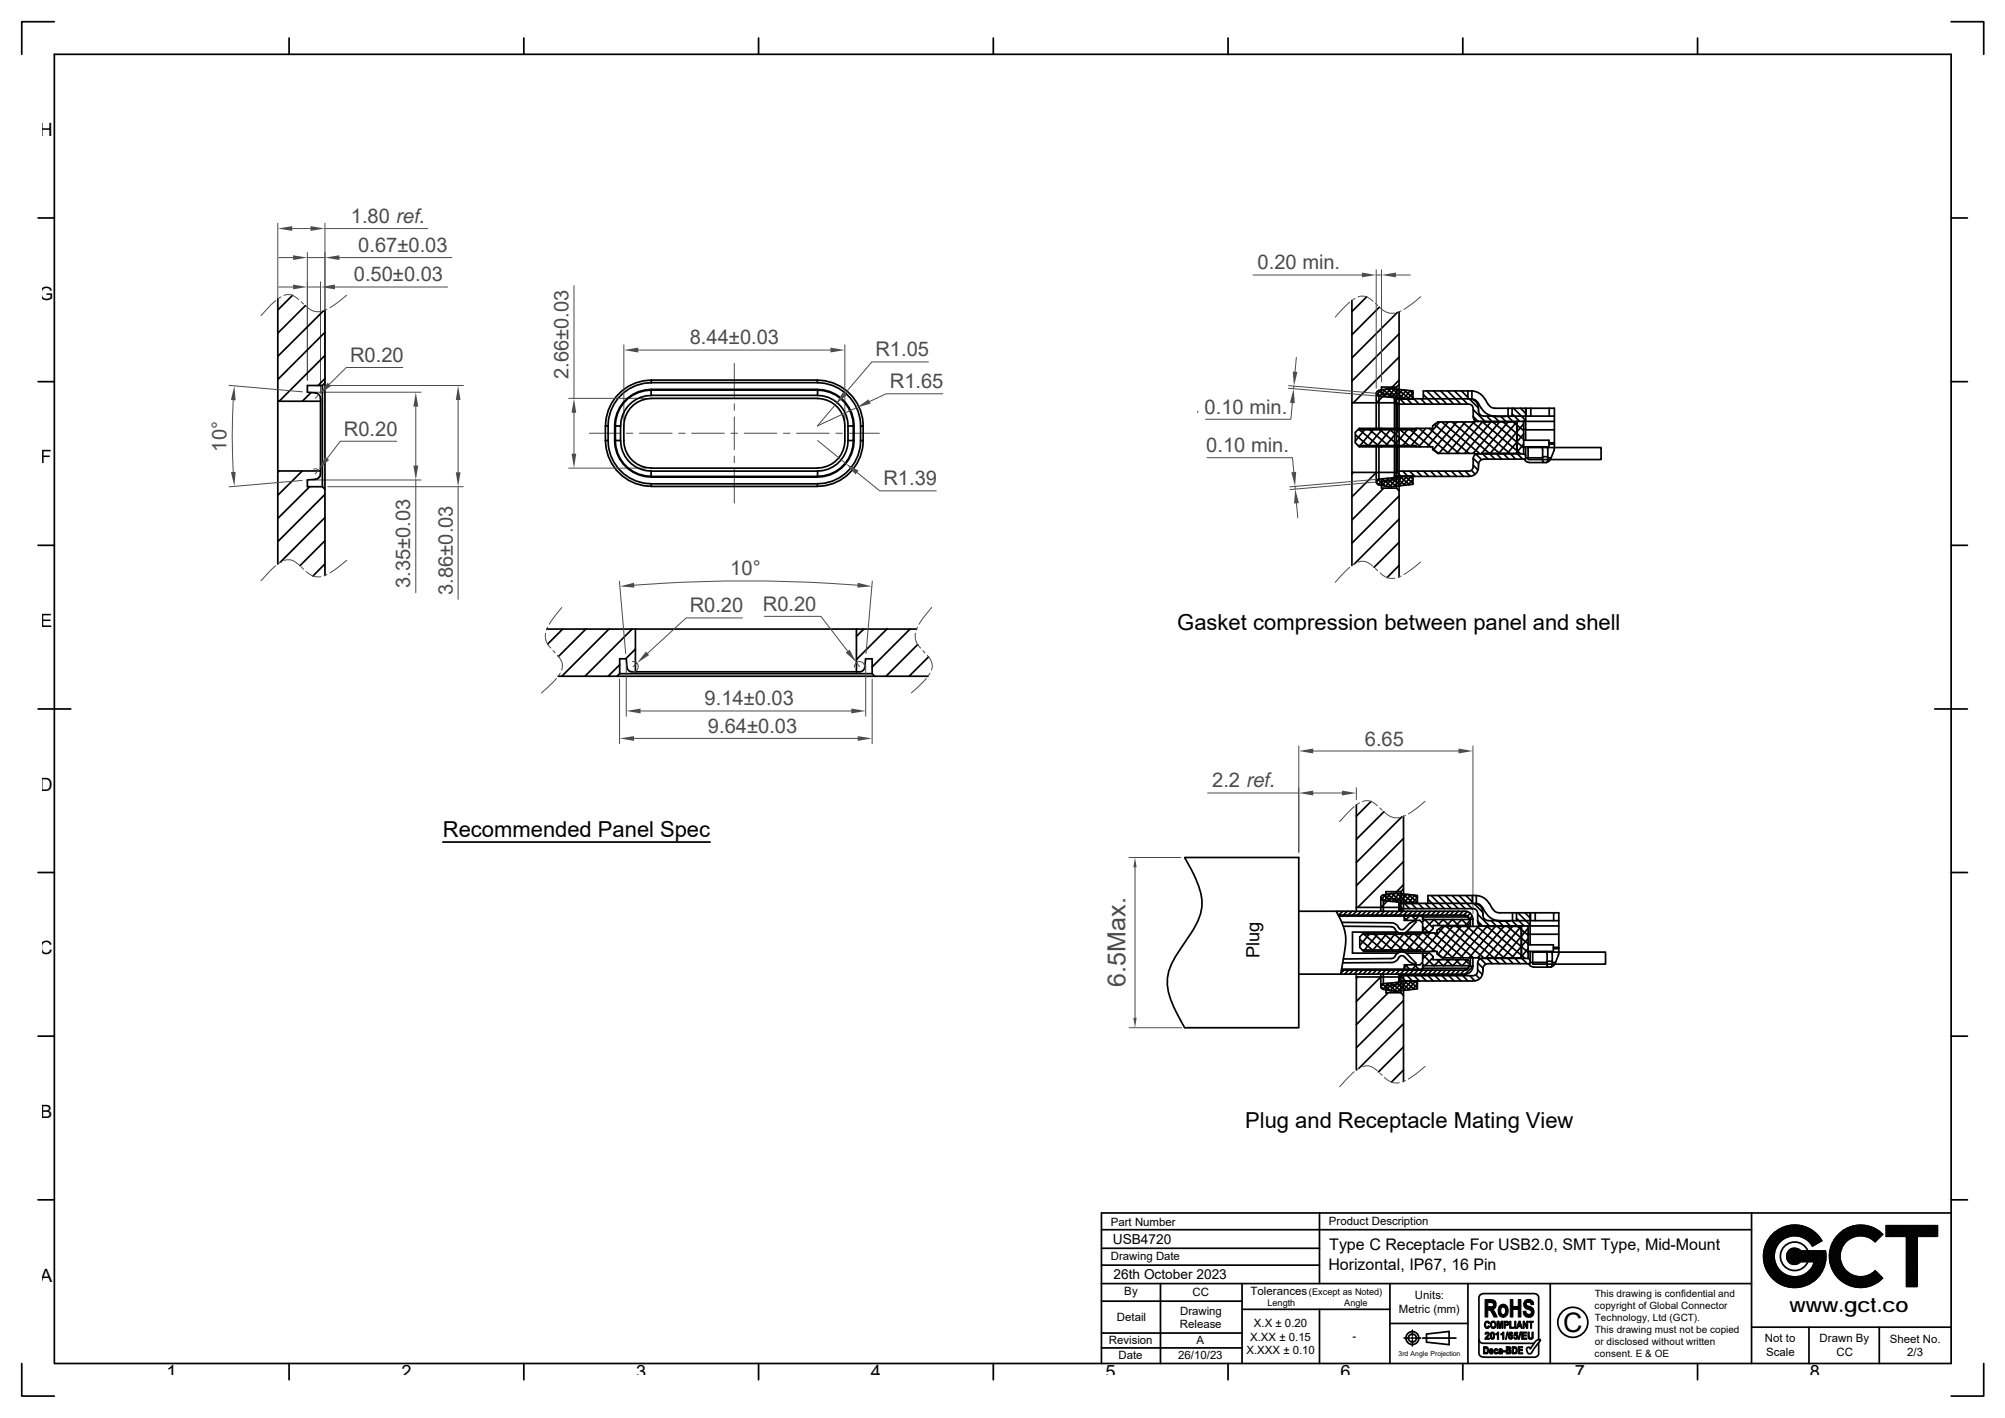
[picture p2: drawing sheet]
<svg xmlns="http://www.w3.org/2000/svg" width="297mm" height="210mm" viewBox="0 0 297 210" stroke-linecap="round" stroke-linejoin="round" font-family="sans-serif">
<g fill="none" stroke="#4b4b4b" stroke-width=".15">
<path d="M108.8 53.8v5M108.8 59.8v1M87.3 64.2h4.5M92.8 64.2h1M94.7 64.2h4.9M100.5 64.2h1M102.5 64.2h4.8M108.3 64.2h1M108.8 61.7v4.9M108.8 67.5v1M108.8 69.5v5M110.2 64.2h4.9"/>
<path d="M116.1 64.2h.9M118 64.2h4.9M123.8 64.2h1M125.8 64.2h4.5M192.4 110.4v15.8M194.5 111.2h21.6M218.2 110.4v24.9"/>
</g>
<g fill="none" stroke="#000" stroke-width=".25">
<path d="M8.1 3.2h-4.9v4.8M8.1 8h281v193.9h-281zM42.8 5.6v2.4M77.6 5.6v2.4M112.4 5.6v2.4M147.2 5.6v2.4M181.9 5.6v2.4M216.7 5.6v2.4M251.5 5.6v2.4M289.1 3.2h4.8v4.8M5.6 32.3h2.5M289.1 32.3h2.4"/>
<path d="M5.6 56.5h2.5M289.1 56.5h2.4M5.6 80.8h2.5M289.1 80.8h2.4M5.6 105h4.9M286.6 105h4.9M5.6 129.2h2.5M65.6 124.7h39.6M175.5 127h16.9v25.2h-16.9l-.9-1.6a11.2 11.2 0 0 1-1.7-5.3 7.5 7.5 0 0 1 1.6-4.2 31.2 31.2 0 0 0 3-4.9 6.5 6.5 0 0 0-.2-5.8zM192.4 134.9h24.7a1.15 1.15 0 0 1 1.1 1.2M198 134.9a7.6 7.6 0 0 1 1.3 5.3l-.7 4.1M198.2 134.9l-.1 .2"/>
<path d="M198.3 135.5h18.8M198.3 135.7h12.5v.5h7v1M198.8 136.6l7.4 .1a1.12 1.12 0 0 1 1 .7M198.9 134.9l-.6 .6M199 137.2h7.1M199.6 134.9l-.6 .6M200.3 134.9l-.6 .6M201 134.9l-.6 .6M201.7 134.9l-.6 .6M202.4 134.9l-.6 .6M203 134.9l-.5 .6M203.7 134.9l-.6 .6"/>
<path d="M204.4 134.9l-.6 .6M205.1 134.9l-.6 .6M205.8 134.9l-.6 .6M206.1 137.2l.4 .1a1.51 1.51 0 0 0 1.5 .9l.5-.3 1.3-1.3-.2-.2-.8 .3-.7 .8a.52 .52 0 0 1-.9-.1M206.5 134.9l-.6 .6M207.1 138h-6.7v3.1h6.7M207.2 134.9l-.6 .6M207.8 134.9l-.6 .6M208 135.9l.5 .4M208.1 135.7l-.1 .6h2.4l.4 .4v1.3M208.5 134.9l-.6 .6M208.8 135.7l-.6 .6"/>
<path d="M209.2 135.7l.6 .6M209.2 134.9l-.6 .6M209.9 134.9l-.6 .6M210.2 135.7l-.6 .6M210.6 135.7l.2 .1M210.6 134.9l-.6 .6M210.7 136.6l.4-.4 1.2 1.2M210.8 135.8h6.7v.4M210.8 137.2l.8 .8M210.8 135.8v.4M211.3 134.9l-.6 .6M211.9 134.9l-.5 .6"/>
<path d="M212.6 134.9l-.5 .6M212.9 137.1l.9-.9 .9 .9M213.3 134.9l-.5 .6M213.3 137.1l-.8-.9-1.7 1.7M214 134.9l-.6 .6M214.3 137.1l.9-.9 .9 .9M214.7 134.9l-.6 .6M215.4 134.9l-.6 .6M215.7 137.1l.9-.9 .9 .9M216.1 134.9l-.6 .6M216.8 134.9l-.6 .6M217.1 135.5l.4 .2 .1 .4"/>
<path d="M217.1 135.5v.3M217.4 135l-.5 .5M217.4 137.1h-5.1v.4l-.5 .5h-3.4M217.6 136.1v.1M217.6 136.1h.6v1.1M217.8 136.7l-.4 .4M217.8 136.3l-.7 .8M217.8 135.2l-.4 .4M218.1 135.6l-.4 .5M289.1 129.2h2.4M5.6 153.4h2.5M192.4 144.3h24.7"/>
<path d="M198.7 143.7h18.4M199.1 143.7l-.4 .4M199.8 143.7l-.6 .6M200.5 143.7l-.6 .6M201.2 143.7l-.6 .6M201.9 143.7l-.6 .6M202.5 143.7l-.5 .6M203.2 143.7l-.6 .6M203.9 143.7l-.6 .6M204.6 143.7l-.6 .6M205.3 143.7l-.6 .6M206 143.7l-.6 .6"/>
<path d="M206.7 143.7l-.6 .6M207.2 141.8l-.1 .2a1.2 1.2 0 0 1-1 .5l-7.2 .1M207.2 141.8a.52 .52 0 0 1 .9-.1l.7 .8 .8 .3 .2-.2-1.3-1.3a1.18 1.18 0 0 0-1.9 .5l-.5 .1-7.1 .1M207.3 143.7l-.5 .6M208 143.7l-.6 .6M208.2 142.9l.6 .6M208.4 141.1h3.4l.5 .5v.5h5.1l.4 .4M208.5 142.9l-.5 .4M208.7 143.7l-.6 .6M209.4 143.7l-.6 .6M209.6 142.9l.6 .6M209.9 142.9l-.7 .6"/>
<path d="M210.1 143.7l-.6 .6M210.6 142.6l.4 .4M210.8 141.1v1.4l-.4 .4h-2.4l.1 .6M210.8 141.4l1.6 1.6M210.8 143.7l-.6 .6M210.8 143v.4M211.5 143.7l-.6 .6M211.6 141.1l-.8 .9M212.1 143.7l-.5 .6M212.3 141.8l-1.2 1.2M212.8 143.7l-.6 .6M212.9 142.1l.9 .9"/>
<path d="M213.4 142.1l-.9 .9M213.5 143.7l-.6 .6M214.2 143.7l-.6 .6M214.3 142.1l.9 .9M214.7 142.1l-.8 .9M214.9 143.7l-.6 .6M215.6 143.7l-.6 .6M215.6 142.1l.9 .9M216.1 142.1l-.9 .9M216.3 143.7l-.6 .6M216.9 143.7l-.5 .6M217 142.1l.8 .8"/>
<path d="M217.1 143.4v.3M217.5 142.1l-.9 .9M217.5 143v.4h-6.7l-.2 .1M217.6 143v.1M217.6 143.1l-.1 .4-.4 .2M217.6 143.1h.6M217.8 141.8v1.2h-7v.5h-12M218.2 143.1a1.15 1.15 0 0 1-1.1 1.2M218.2 141.8v1.3M218.2 143.1l-1.1 1.2M289.1 153.4h2.4M5.6 177.7h2.5"/>
<path d="M195.5 179.6v10.5M259.5 179.6v22.3M289.1 177.7h2.4M289.1 179.6h-125.9v22.3M163.2 182.1h96.3M163.2 190.1h96.3M163.2 192.7h20.8M163.2 197.4h20.8M163.2 187.3h32.3M163.2 184.8h32.3M163.2 199.6h20.8M171.9 190.1v11.8"/>
<path d="M184 190.1v11.8M184 193.9h21.9M195.5 193.9v8M205.9 190.1v11.8M205.9 196h11.6M208 198.1h.9M209.1 198.1h.3M209.2 197v.8M209.2 198v.3M209.2 198.5v.8M209.6 198.1h.9M210.8 198.1h4.9"/>
<path d="M211.3 197.5l3.4-.3v1.9l-3.4-.3zM217.5 190.1v11.8M219.1 198.4a.69 .69 0 0 0 .9 .5h7.2M226.2 199.7l.3-.2 .2 .2 .2-.2a1.9 1.9 0 0 1 1.1-1.1h.1l.1 .1-1.2 1.7a.38 .38 0 0 1-.6 .2l-.2-.5zM228 198.4v-5.2a1.98 1.98 0 0 0-.3-1.5 6 6 0 0 0-2.3-.1h-4.6a1.77 1.77 0 0 0-1.6 .3l-.1 8.5a.68 .68 0 0 0 .9 .6h7.5l.2-.2 .3-.3v-1.7M229.7 190.1v11.8M259.5 196.5h29.6M262.8 186.1l-1.3 1.4M262.8 185.9l-1.4 1.4M262.9 186.4l-1.3 1.2M262.9 186.6l-1.3 1.2M262.9 185.6l-1.5 1.5"/>
<path d="M262.9 186.8l-1.2 1.2M262.9 185.3l-1.5 1.6M263 186.9l-1.2 1.2M263 182.4l-.7 .8M263 185l-1.7 1.7M263 187.1l-1.1 1.2M263.1 187.3l-1.2 1.1M263.2 187.4l-1.2 1.2M263.2 184.6l-1.9 1.9M263.3 187.6l-1.2 1.1M263.4 187.7l-1.2 1.1M263.4 187.9l-1.1 1.1"/>
<path d="M263.6 188l-1.1 1.1M263.7 188.1l-1.1 1.1M263.7 182l-1.9 1.9M263.8 188.2l-1.1 1.2M263.9 188.4l-1.1 1.1M264 188.5l-1.1 1.1M264.1 181.8l-2.5 2.5M264.2 188.6l-1.2 1.1M264.3 188.7l-1.1 1.1M264.5 188.7l-1.2 1.2M264.5 181.6l-3 3.1M264.6 188.8l-1.1 1.2"/>
<path d="M264.8 188.9l-1.2 1.2M264.8 181.5l-3.4 3.5M265 188.9l-1.2 1.2M265.1 181.5l-3.8 3.8M265.2 189l-1.3 1.2M265.4 189l-1.3 1.3M265.4 181.4l-4.1 4.1M265.5 184.9l-.7 .7M265.6 189.1l-1.3 1.3M265.7 181.4l-4.4 4.4M265.8 189.1l-1.4 1.3M265.8 184.8l-1.1 1.1"/>
<path d="M265.9 181.4l-4.6 4.7M266 189.1l-1.4 1.4M266 184.8l-1.3 1.4M266.1 181.4l-4.8 4.9M266.2 184.9l-1.5 1.5M266.3 189.1l-1.5 1.4M266.3 181.4l-1.9 2M266.4 184.9l-1.6 1.6M266.5 185l-1.6 1.7M266.6 189l-1.6 1.6M266.6 181.5l-1.7 1.7M266.7 185.1l-1.7 1.7"/>
<path d="M266.8 186.8a1.26 1.26 0 0 1-1.8 .1 1.19 1.19 0 0 1-.2-1.3 1.19 1.19 0 0 1 1.1-.7l.7 .2 .2 .2h3.6a4.6 4.6 0 0 1-5.6 5.2 4.6 4.6 0 0 1-2.6-7.2 4.6 4.6 0 0 1 7.7 .4l-1.4 .8a3.1 3.1 0 0 0-4.8-.6 3.1 3.1 0 0 0 .6 4.8 3.1 3.1 0 0 0 4.5-1.9h-2M266.8 181.5l-1.6 1.6M266.8 185.2l-1.7 1.7M266.9 188.9l-1.7 1.7M267 181.5l-1.5 1.5M267 185.3l-1.8 1.7M267.2 181.6l-1.5 1.4M267.3 185.3l-1.9 1.8M267.3 188.7l-1.9 1.9M267.3 181.7l-1.3 1.3M267.5 185.3l-2 1.9M267.5 181.7l-1.3 1.3"/>
<path d="M267.7 181.8l-1.3 1.2M267.7 185.3l-2 1.9M267.8 181.8l-1.2 1.3M267.9 185.3a2.12 2.12 0 0 0-3.3-1 2.12 2.12 0 0 0 0 3.4 2.12 2.12 0 0 0 3.3-.9M268 185.3l-2 1.9M268 196.5v5.4M268 181.9l-1.2 1.2M268.1 182l-1.1 1.2M268.2 185.3l-1.9 1.9M268.3 182.1l-1.2 1.2M268.4 185.3l-1.5 1.5M268.4 182.2l-1.1 1.1"/>
<path d="M268.6 182.3l-1.2 1.1M268.7 185.3l-1.6 1.5M268.7 182.4l-1.1 1.1M268.8 182.5l-1.1 1.1M268.9 185.3l-1.6 1.5M269 182.6l-1.1 1.1M269.1 182.7l-1.1 1.1M269.1 185.3l-1.5 1.5M269.2 182.8l-1.1 1.1M269.3 182.9l-1.1 1.2M269.4 185.3l-1.6 1.5M269.4 183.1l-1.1 1.1"/>
<path d="M269.5 183.2l-1.1 1.1M269.6 188.8l-.9 .9M269.6 185.3l-1.6 1.5M269.6 183.3l-1.1 1.2M269.7 183.5l-.8 .8M269.8 183.6l-.3 .4M269.8 185.3l-1.5 1.5M270 188.2l-2 1.9M270.1 185.3l-1.6 1.5M270.2 187.7l-2.6 2.6M270.3 187.4l-3.1 3.1M270.3 185.3l-1.6 1.5"/>
<path d="M270.4 187l-3.5 3.5M270.5 186.8l-3.9 3.8M270.5 185.3l-1.7 1.7M270.5 185.5l-1.9 2M270.5 186.5l-4.2 4.1M270.5 186.2l-4.4 4.4M270.5 185.8l-4.9 4.8M270.5 186l-4.6 4.6M272.6 186l-1.4 1.4M272.6 186.3l-1.3 1.3M272.6 185.8l-1.4 1.4M272.6 185.5l-1.5 1.5"/>
<path d="M272.6 186.5l-1.2 1.2M272.7 186.7l-1.3 1.2M272.7 185.2l-1.6 1.6M272.7 186.9l-1.2 1.2M272.8 187l-1.2 1.2M272.8 184.8l-1.7 1.8M272.8 187.2l-1.1 1.2M272.9 187.4l-1.1 1.1M273 187.5l-1.1 1.2M273.1 187.7l-1.1 1.1M273.1 184.3l-2.1 2.1M273.2 187.8l-1.1 1.1"/>
<path d="M273.2 182.1l-1.5 1.5M273.3 187.9l-1.1 1.2M273.4 188.1l-1.1 1.1M273.5 188.2l-1.1 1.1M273.6 188.3l-1.1 1.1M273.7 181.8l-2.3 2.3M273.8 188.4l-1.2 1.1M273.9 188.5l-1.1 1.1M274 188.6l-1.1 1.1M274.1 181.7l-2.8 2.8M274.2 188.7l-1.2 1.1M274.3 188.8l-1.1 1.1"/>
<path d="M274.5 181.6l-3.3 3.2M274.5 188.8l-1.2 1.2M274.7 188.9l-1.2 1.2M274.8 181.5l-3.7 3.6M274.8 189l-1.2 1.2M275 189l-1.2 1.2M275 181.5l-3.9 3.9M275.2 189l-1.2 1.3M275.3 181.4l-4.3 4.3M275.4 189.1l-1.3 1.3M275.6 181.4l-4.6 4.5M275.7 189.1l-1.4 1.3"/>
<path d="M275.8 181.4l-4.8 4.8M275.9 189.1l-1.4 1.4M276 181.4l-2 2.1M276.2 189l-1.5 1.5M276.2 181.5l-1.7 1.7M276.4 181.5l-1.6 1.6M276.5 189l-1.6 1.6M276.6 181.5l-1.5 1.5M276.8 181.6l-1.4 1.4M276.9 188.8l-1.8 1.8M277 181.6l-1.4 1.4M277.2 181.7l-1.3 1.3"/>
<path d="M277.4 181.7l-1.3 1.3M277.4 188.5l-2.1 2.1M277.5 181.8l-1.2 1.2M277.7 181.9l-1.2 1.2M277.8 182l-1.1 1.2M277.9 188.3l-2.4 2.3M278 182.1l-1.2 1.1M278 188.4l-2.2 2.2M278.1 188.5l-2.1 2.1M278.1 182.1l-1.1 1.2M278.2 188.6l-1.9 2M278.3 182.2l-1.2 1.2"/>
<path d="M278.4 188.7l-1.9 1.8M278.4 182.3l-1.1 1.2M278.4 196.5v5.4M278.5 188.9l-1.6 1.6M278.5 182.4l-1.1 1.2M278.6 189l-1.4 1.4M278.7 182.5l-1.1 1.2M278.7 189.1l-1.1 1.1M278.8 182.7l-1.1 1.1M278.8 189.2l-.6 .7M278.9 182.8a4.6 4.6 0 0 0-6.5 0 4.6 4.6 0 0 0 0 6.5 4.6 4.6 0 0 0 6.5 0M278.9 182.8l-1.1 1.1a3.1 3.1 0 0 0-4.3 0 3.1 3.1 0 0 0 0 4.3 3.1 3.1 0 0 0 4.3 0l1.1 1.1"/>
<path d="M279.4 181.5h7.6v1.6h-3v7.4h-1.5v-7.4h-3.1zM279.5 181.5h-.1M279.7 181.5l-.3 .3M280 181.5l-.6 .5M280.2 181.5l-.8 .7M280.4 181.5l-1 1M280.7 181.5l-1.3 1.2M280.9 181.5l-1.5 1.5M281.1 181.5l-1.5 1.6M281.4 181.5l-1.6 1.6M281.6 181.5l-1.6 1.6M281.8 181.5l-1.5 1.6"/>
<path d="M282.1 181.5l-1.6 1.6M282.3 181.5l-1.6 1.6M282.5 181.5l-1.5 1.6M282.8 181.5l-1.6 1.6M283 181.5l-1.6 1.6M283.2 181.5l-1.5 1.6M283.5 181.5l-1.6 1.6M283.7 181.5l-1.6 1.6M284 181.5l-1.6 1.6M284 190.4l-.1 .1M284 190.2l-.3 .3M284 189.9l-.6 .6"/>
<path d="M284 189.7l-.8 .8M284 189.5l-1 1M284 189.2l-1.3 1.3M284 189l-1.5 1.5M284 183.3l-1.5 1.6M284 183.6l-1.5 1.5M284 183.8l-1.5 1.6M284 184l-1.5 1.6M284 184.3l-1.5 1.5M284 184.5l-1.5 1.6M284 184.7l-1.5 1.6M284 185l-1.5 1.5"/>
<path d="M284 185.2l-1.5 1.6M284 185.4l-1.5 1.6M284 185.7l-1.5 1.6M284 185.9l-1.5 1.6M284 186.2l-1.5 1.5M284 186.4l-1.5 1.6M284 186.6l-1.5 1.6M284 186.9l-1.5 1.5M284 187.1l-1.5 1.6M284 187.3l-1.5 1.6M284 187.6l-1.5 1.5M284 187.8l-1.5 1.6"/>
<path d="M284 188l-1.5 1.6M284 188.3l-1.5 1.5M284 188.5l-1.5 1.6M284 188.7l-1.5 1.6M284.2 181.5l-1.7 1.7M284.4 181.5l-1.9 2M284.7 181.5l-2.2 2.2M284.9 181.5l-2.4 2.5M285.1 181.5l-2.6 2.7M285.4 181.5l-2.9 2.9M285.6 181.5l-3.1 3.2M285.8 181.5l-1.5 1.6"/>
<path d="M286.1 181.5l-1.6 1.6M286.3 181.5l-1.6 1.6M286.5 181.5l-1.5 1.6M286.8 181.5l-1.6 1.6M287 182.4l-.6 .7M287 182.9l-.1 .2M287 181.7l-1.3 1.4M287 182.2l-.8 .9M287 182.7l-.4 .4M287 181.5l-1.6 1.6M287 182l-1.1 1.1M3.2 201.9v4.8h4.9"/>
<path d="M42.8 201.9v2.4M77.6 201.9v2.4M112.4 201.9v2.4M147.2 201.9v2.4M181.9 201.9v2.4M216.7 201.9v2.4M251.5 201.9v2.4M293.9 201.9v4.8h-4.8"/>
<circle cx="209.2" cy="198.1" r=".96"/>
<circle cx="209.2" cy="198.1" r=".59"/>
<circle cx="233" cy="195.8" r="2.22"/>
</g>
<g fill="#000" stroke="#000" stroke-width=".15">
<path d="M220 197.4h.3l-.1 .2h-.2z" fill-rule="evenodd"/>
<path d="M219.8 199.4h.5l.1 .2h-.4v.7h.4l-.1 .2h-.5z" fill-rule="evenodd"/>
<path d="M220.1 195.7l.3-.1 .2 .2h-.4l-.1 .2 .1 .5 .4 .1-.2 .1h-.3l-.2-.3v-.4z" fill-rule="evenodd"/>
<path d="M220.1 197.3a.33 .33 0 0 1 .4 0 .33 .33 0 0 1 .1 .5l-.3 .3h.3v.2h-.6l.1-.3a.44 .44 0 0 0 .3-.6h-.4z" fill-rule="evenodd"/>
<path d="M220 199.6h.4l.1 .1-.1 .6h-.4h.2a.43 .43 0 0 0 0-.7z" fill-rule="evenodd"/>
<path d="M220.3 196.5l.2-.2 .2 .1-.1 .2z" fill-rule="evenodd"/>
<path d="M220.3 195.8h.3l.1 .1-.2 .1z" fill-rule="evenodd"/>
<path d="M220.7 199.9h.2l-.1 .1h.4v.2h-.4l.1 .2h.3l-.1 .1h-.2l-.2-.1z" fill-rule="evenodd"/>
<path d="M220 192.4h.9a.65 .65 0 0 1 .7 .4l-1.2 .1v.6l1.2 .1-.4 .3-.8 .1v1h-.4z" fill-rule="evenodd"/>
<path d="M220.9 195.9l.3-.1-.2 .2v.3l.2 .2 .4 .1-.1 .1h-.4l-.2-.1-.1-.3z" fill-rule="evenodd"/>
<path d="M220.8 199.7h.3l.1 .3h-.4h.3v-.1h-.4z" fill-rule="evenodd"/>
<path d="M220.9 197.3h.3l.1 .1-.3 .1v.6l.3 .1-.1 .1h-.3l-.1-.2v-.5z" fill-rule="evenodd"/>
<path d="M220.5 194l.7-.1 .6 1.1h-.5l-.5-1z" fill-rule="evenodd"/>
<path d="M220.9 195.8a.49 .49 0 0 1 .7 0 .49 .49 0 0 1 0 .6v.2l-.4-.1 .2-.1 .1-.4-.2-.2z" fill-rule="evenodd"/>
<path d="M221.1 197.4l.3 .1-.1 .7h-.2l.1-.2v-.4z" fill-rule="evenodd"/>
<path d="M221.4 199.9h.2h-.1v.3l.1 .1h.3l-.1 .1-.2 .1-.2-.1z" fill-rule="evenodd"/>
<path d="M220.7 192.9l.9-.1v.2v.6l-1.2-.1h.5a.34 .34 0 0 0 .3-.2 .34 .34 0 0 0-.2-.4z" fill-rule="evenodd"/>
<path d="M221.6 197.5h.2l-.2 .2z" fill-rule="evenodd"/>
<path d="M221.5 199.7h.2l.2 .2h-.5z" fill-rule="evenodd"/>
<path d="M221.6 197.5l.3-.2h.1v1h-.2v-.8z" fill-rule="evenodd"/>
<path d="M221.8 195.6h.3l-.1 .3v.8h-.2z" fill-rule="evenodd"/>
<path d="M222.1 195.6l.1 .8-.1 .3-.1-.8z" fill-rule="evenodd"/>
<path d="M222.1 199.7h.3l.2 .2h-.4v.1l-.2-.1z" fill-rule="evenodd"/>
<path d="M222.4 197.5h.2l-.2 .2z" fill-rule="evenodd"/>
<path d="M222.3 199.9h.3v.5h-.3l.1-.3h-.3l.3-.1z" fill-rule="evenodd"/>
<path d="M222.4 195.6h.3l-.2 .3-.2 .8h-.2z" fill-rule="evenodd"/>
<path d="M222.7 195.6v1.1h-.2v-.8z" fill-rule="evenodd"/>
<path d="M222.2 193.4a.67 .67 0 0 1 1.1 .1h-.6a.61 .61 0 0 0-.4 .6 .61 .61 0 0 0 .4 .6h-.6a1.33 1.33 0 0 1 .1-1.3z" fill-rule="evenodd"/>
<path d="M222.4 197.5l.2-.2h.2v1h-.2v-.8z" fill-rule="evenodd"/>
<path d="M223.3 197.2h.1l-.2 1.1h-.2z" fill-rule="evenodd"/>
<path d="M222.8 195.6h.5l.2 .2h-.5v.3h.5l-.2 .2h-.3v.4h-.2z" fill-rule="evenodd"/>
<path d="M222.7 193.5h.6a.97 .97 0 0 1-.8 1.6l-.4-.4h.6a.63 .63 0 0 0 .3-.6 .63 .63 0 0 0-.3-.6z" fill-rule="evenodd"/>
<path d="M223.1 195.8h.4v.3h-.5l.3-.1v-.1z" fill-rule="evenodd"/>
<path d="M223.1 199.4h.6l.1 .2h-.5v.3h.5h-.1l.1 .1h-.5v.3h.6l-.2 .2h-.6z" fill-rule="evenodd"/>
<path d="M223.4 199.6h.4v.3h-.5l.4-.1-.1-.2z" fill-rule="evenodd"/>
<path d="M223.7 195.6h.1v.9h.5v.2h-.6z" fill-rule="evenodd"/>
<path d="M223.7 197.7h.4z" fill-rule="evenodd"/>
<path d="M223.6 197.3h.3l.2 .1-.4 .1v.2l.4 .1h-.4v.3l.1 .1h-.3v-.2v-.4z" fill-rule="evenodd"/>
<path d="M223.8 197.8h.3a.34 .34 0 0 1 0 .4 .34 .34 0 0 1-.4 .1l-.2-.1h.4l.1-.1z" fill-rule="evenodd"/>
<path d="M223.8 197.4h.3v.1z" fill-rule="evenodd"/>
<path d="M223.7 192.4h.4v1.1l.8 .4h-.8v1.1h-.4z" fill-rule="evenodd"/>
<path d="M224 199.4h.5l.2 .2h-.5v.7h.5l-.1 .2h-.6z" fill-rule="evenodd"/>
<path d="M224.4 195.6h.2v1.1h-.2z" fill-rule="evenodd"/>
<path d="M224.2 198.1l.6 .1-.3 .1z" fill-rule="evenodd"/>
<path d="M224.5 197.6l.3 .1z" fill-rule="evenodd"/>
<path d="M224.3 199.6h.4l.1 .6-.1 .1h-.5h.3l.1-.3v-.3z" fill-rule="evenodd"/>
<path d="M224.6 197.8l.3-.1-.1 .5h-.2l.1-.2v-.2z" fill-rule="evenodd"/>
<path d="M224.4 197.3h.5v.2h-.4v.1l.4 .1-.6 .1z" fill-rule="evenodd"/>
<path d="M225.2 197.2h.1l-.2 1.1h-.2z" fill-rule="evenodd"/>
<path d="M225 195.6h.2l-.2 .7 .3 .2h-.4v.2h-.2z" fill-rule="evenodd"/>
<path d="M225.2 195.6l.4 1.1h-.3v-.2l-.3-.2h.2l-.1-.4z" fill-rule="evenodd"/>
<path d="M224.9 192.4h.4v2.6h-.4v-1.1l-.8-.4h.8z" fill-rule="evenodd"/>
<path d="M224.9 199.4h.7v.2h-.5v.2h.5v.2h-.5v.3h.5v.2h-.7z" fill-rule="evenodd"/>
<path d="M225.6 195.6h.2v1.1h-.2z" fill-rule="evenodd"/>
<path d="M225.8 195.6l.4 .8v.3l-.4-.7z" fill-rule="evenodd"/>
<path d="M225.6 194.2l.4-.1 .1 .4 .4 .1h-.7z" fill-rule="evenodd"/>
<path d="M225.4 197.3h.8v.1h-.6v.3h.5v.1h-.5v.3h.6v.2h-.8z" fill-rule="evenodd"/>
<path d="M226.2 195.6v1.1h.1v-1.1z" fill-rule="evenodd"/>
<path d="M225.8 192.7a.79 .79 0 0 1 1.3 .1h-.7a.28 .28 0 0 0-.3 .3 .28 .28 0 0 0 .3 .3 .83 .83 0 0 1 .8 1.2 .83 .83 0 0 1-1.3 .2l-.1-.2h.7a.36 .36 0 0 0 .4-.3 .36 .36 0 0 0-.5-.4l-.3-.1a.77 .77 0 0 1-.3-1.1z" fill-rule="evenodd"/>
<path d="M226.4 197.3h.2v.7l.2 .2-.4-.1z" fill-rule="evenodd"/>
<path d="M226.4 192.8h.7l.1 .4h-.4l-.1-.3z" fill-rule="evenodd"/>
<path d="M227 197.3h.1v.8a.44 .44 0 0 1-.7 .1l.5-.1z" fill-rule="evenodd"/>
<path d="M226.5 195.6h.7v.2h-.3v.9h-.2v-.9h-.2z" fill-rule="evenodd"/>
<path d="M221.1 200.2l.1 .1-.3 .1z" fill-rule="evenodd"/>
<path d="M221.8 200.2h.1v.1h-.3z" fill-rule="evenodd"/>
<path d="M222 200.4h.4l-.2 .1z" fill-rule="evenodd"/>
<path d="M222 200.1h.4l-.2 .1v.1l.4 .1v.1l-.6-.1z" fill-rule="evenodd"/>
<path d="M222.7 200h.3v.2h-.3z" fill-rule="evenodd"/>
<path d="M223.5 200h.3l.1 .3h-.6l.4-.1v-.2z" fill-rule="evenodd"/>
</g>
<g fill="#4b4b4b">
<path d="M192.4 111.2l2.1-.4v.8z"/>
<path d="M216.1 110.8l2.1 .4-2.1 .4z"/>
</g>
<path d="M178.9 117.4h13.5M192.4 116.6v9.6M194.5 117.4h4.3M200.9 116.6v1.8" fill="none" stroke="#4b4b4b" stroke-width=".15"/>
<g fill="#4b4b4b">
<path d="M198.8 117.1l2.1 .3-2.1 .4z"/>
<path d="M192.4 117.4l2.1-.3v.7z"/>
</g>
<path d="M167.3 127h7.6M168.2 128.4v22.3M167.3 152.2h7.8" fill="none" stroke="#4b4b4b" stroke-width=".15"/>
<g fill="#4b4b4b">
<path d="M168.2 127l.2 1.4h-.5z"/>
<path d="M167.9 150.7h.5l-.2 1.5z"/>
</g>
<path d="M41.3 42.5h2.1M45.5 41.7v14.6M45.5 42.5h2M47.5 41.7v16.6M49.6 42.5h16.7M177.4 60.9v.2" fill="none" stroke="#4b4b4b" stroke-width=".15"/>
<g fill="#4b4b4b">
<path d="M43.4 42.1l2.1 .4-2.1 .3z"/>
<path d="M47.5 42.5l2.1-.4v.7z"/>
</g>
<path d="M41.3 38.1h2.1M45.5 37.4v18.9M45.5 38.1h2.6M48.1 37.4v18.7M50.3 38.1h16.7" fill="none" stroke="#4b4b4b" stroke-width=".15"/>
<g fill="#4b4b4b">
<path d="M43.4 37.8l2.1 .3-2.1 .4z"/>
<path d="M48.1 38.1l2.2-.3v.7z"/>
</g>
<path d="M48.5 57.1h20.2M67.9 59.2v10.7M48.5 72.1h20.2M67.9 72.1v16.7" fill="none" stroke="#4b4b4b" stroke-width=".15"/>
<g fill="#4b4b4b">
<path d="M67.9 57.1l.3 2.1h-.7z"/>
<path d="M67.5 69.9h.7l-.3 2.2z"/>
</g>
<path d="M46.3 58.1h16.1M46.3 71.1h16.1M61.6 60.2v8.7M61.6 71.1v16.7" fill="none" stroke="#4b4b4b" stroke-width=".15"/>
<g fill="#4b4b4b">
<path d="M61.6 58.1l.4 2.1h-.8z"/>
<path d="M61.2 68.9h.8l-.4 2.2z"/>
</g>
<path d="M41.2 33.1v11.5M43.3 33.8h2.7M48.1 33.1v13.2M48.1 33.8h15.3" fill="none" stroke="#4b4b4b" stroke-width=".15"/>
<g fill="#4b4b4b">
<path d="M41.2 33.8l2.1-.3v.7z"/>
<path d="M46 33.5l2.1 .3-2.1 .4z"/>
</g>
<g fill="none" stroke="#000" stroke-width=".25">
<path d="M81 93.2h13.1M83.4 93.2l-2.3 2.2M86.8 93.2l-4.1 4M90.2 93.2l-7 6.9M91.8 98.4l-1.7 1.7M91.8 99.8h37.4M93.6 93.2l-6.9 6.9M94.1 93.2v6.3M94.1 93.2h32.8v6.3M94.1 96.1l-1.4 1.5M126.9 93.2h8.9M128 93.2l-1.1 1"/>
<path d="M131.4 93.2l-4.5 4.5M134.8 93.2l-5.6 5.6M136 95.4l-4.7 4.7M137.6 97.3l-2.9 2.8M82.7 100.1h54.8M91.4 100.1l.4-.3v-2.2h1l.1 1.2a.77 .77 0 0 0 .7 .7h33.7a.77 .77 0 0 0 .8-.7l.1-1.2h1v2.2l.4 .3"/>
</g>
<g fill="none" stroke="#4b4b4b" stroke-width=".15">
<path d="M80.8 93.8a2.39 2.39 0 0 0 .8 2.2M81.1 92.9l-.2 .4M81.9 96.3l.4 .4M82.6 97l.1 .2a1.79 1.79 0 0 1 .5 2M83 99.7l-.3 .4M83.2 90l-1.8 2.4M92.8 98.3v7.8M128.3 98.3v7.8M135.6 93.8a2.38 2.38 0 0 0 .8 2.2M135.9 92.9l-.2 .4M136.7 96.3l.3 .4M137.4 97l.1 .2a1.86 1.86 0 0 1 .5 2"/>
<path d="M137.8 99.7l-.3 .4M138 90l-1.8 2.4M82.4 100.5l-2.2 2.1M94.9 105.3h31.2M137.2 100.5l-2.2 2.1"/>
</g>
<g fill="#4b4b4b">
<path d="M92.8 105.3l2.1-.4v.7z"/>
<path d="M126.1 104.9l2.2 .4-2.2 .3z"/>
</g>
<path d="M91.8 100.5v9.6M93.9 109.3h33.2M129.2 100.5v9.6" fill="none" stroke="#4b4b4b" stroke-width=".15"/>
<g fill="#4b4b4b">
<path d="M91.8 109.3l2.1-.3v.7z"/>
<path d="M127.1 109l2.1 .3-2.1 .4z"/>
</g>
<path d="M91.8 86.1l.9 10.7M94 86.7a215 215 0 0 1 33 0M129.2 86.1l-.9 10.7" fill="none" stroke="#4b4b4b" stroke-width=".15"/>
<g fill="#4b4b4b">
<path d="M127.1 86.3l2.1 .5-2.2 .2z"/>
<path d="M91.8 86.8l2.1-.5 .1 .7z"/>
</g>
<path d="M94.4 98.2l-.6 .5M110 91.5h-8.4l-5.7 5.3" fill="none" stroke="#4b4b4b" stroke-width=".15"/>
<path d="M95.7 96.5l.5 .5-1.8 1.2z" fill="#4b4b4b"/>
<path d="M92.4 51.1v11.2M94.6 51.8h28.4M125.2 51.1v11.2M93.7 98a.76 .76 0 0 1 .9 .7 .76 .76 0 0 1-.8 .8" fill="none" stroke="#4b4b4b" stroke-width=".15"/>
<g fill="none" stroke="#000" stroke-width=".25">
<path d="M96.5 56.3a6.8 6.8 0 0 0-6.8 6.8M96.5 56.7a6.4 6.4 0 0 0-6.4 6.4M96.5 56.3h24.6M96.5 56.3v.4M121.1 56.7a6.4 6.4 0 0 1 6.4 6.4M121.1 56.3v.4h-24.6M121.1 56.3a6.8 6.8 0 0 1 6.8 6.8M89.7 63.1v2.1M89.7 65.2h.4M89.7 63.1h.4M89.7 65.2a6.8 6.8 0 0 0 6.8 6.8M90.1 65.2a6.4 6.4 0 0 0 6.4 6.4"/>
<path d="M90.1 63.1v2.1M96.5 71.6h24.6v.4h-24.6zM127.5 65.2h.4M127.5 65.2a6.4 6.4 0 0 1-6.4 6.4M127.9 63.1h-.4v2.1M127.9 65.2a6.8 6.8 0 0 1-6.8 6.8M127.9 63.1v2.1"/>
</g>
<g fill="#4b4b4b">
<path d="M92.4 51.8l2.2-.3v.7z"/>
<path d="M123 51.5l2.2 .3-2.2 .4z"/>
</g>
<path d="M84.3 59h11.4M85 42.3v16.7M84.3 69.3h11.4M85 61.1v6.1" fill="none" stroke="#4b4b4b" stroke-width=".15"/>
<g fill="#4b4b4b">
<path d="M84.7 67.2h.7l-.4 2.1z"/>
<path d="M85 59l.4 2.1h-.7z"/>
</g>
<g fill="none" stroke="#000" stroke-width=".25">
<path d="M96.5 58.5h24.6v-.7h-24.6a5.3 5.3 0 0 0-5.3 5.3h-.1v2.1M96.5 58.6a4.5 4.5 0 0 0-4.5 4.5M96.5 57.7h24.6v.1a5.3 5.3 0 0 1 5.3 5.3h.1M96.5 57.7a5.4 5.4 0 0 0-5.4 5.4M96.5 57.7v.8M121.1 58.6a4.5 4.5 0 0 1 4.5 4.5M121.1 57.7a5.4 5.4 0 0 1 5.4 5.4M91.1 65.2h.1a5.3 5.3 0 0 0 5.3 5.3M91.1 65.2a5.4 5.4 0 0 0 5.4 5.4M91.2 63.1h.7v2.1h-.7zM92 65.2a4.5 4.5 0 0 0 4.5 4.5M96.5 69.8h24.6v.7h-24.6z"/>
<path d="M96.5 70.5v.2h24.6v-.2M96.5 69.3h24.6M96.5 69.3a4.1 4.1 0 0 1-4.1-4.1 6.7 6.7 0 0 1 .8-4.5 4.1 4.1 0 0 1 3.3-1.7h24.6a4.1 4.1 0 0 1 4.1 4.1 6.7 6.7 0 0 1-.8 4.5 4.1 4.1 0 0 1-3.3 1.7M125.6 63.1h.8v2.1h-.8zM125.6 65.2a4.5 4.5 0 0 1-4.5 4.5M126.5 65.2a5.4 5.4 0 0 1-5.4 5.4M126.5 65.2h-.1a5.3 5.3 0 0 1-5.3 5.3M126.5 63.1v2.1"/>
</g>
<path d="M113.2 91.3h8.4l4 5.1M126.9 98.1l.4 .6" fill="none" stroke="#4b4b4b" stroke-width=".15"/>
<path d="M125.3 96.6l.6-.4 1 1.9z" fill="#4b4b4b"/>
<g fill="none" stroke="#4b4b4b" stroke-width=".15">
<path d="M33.9 57.1l10.9 .9M34.6 59.3a95.3 95.3 0 0 0 0 10.6M40.8 44.5l-2.1 2.2M41.6 44l-.4 .2M42.1 43.8a1.9 1.9 0 0 1 2.2 .6M44.6 44.7l.4 .3M45.3 45.3l.2 .2a2.21 2.21 0 0 0 2 .6M48.4 45.8l-.4 .2M51.4 43.7l-2.5 1.9M200 44.7l-2.2 2.3M200.8 44.2l-.5 .2M201.2 44a1.88 1.88 0 0 1 2.2 .6"/>
<path d="M203.8 44.9l.3 .4M204.5 45.6l.1 .1a2.26 2.26 0 0 0 2.1 .7M207.6 46l-.5 .2M210.5 43.9l-2.5 1.9M44.8 71.1l-10.9 1M40.8 83.8l-2.1 2.2M41.6 83.2l-.4 .3M42.1 83a1.9 1.9 0 0 1 2.2 .6M44.6 83.9l.4 .4M45.3 84.6l.2 .2a2.21 2.21 0 0 0 2 .6M48.4 85.1l-.4 .2M51.4 83l-2.5 1.8"/>
<path d="M126.6 98.8a.76 .76 0 0 1 .7-.8 .76 .76 0 0 1 .8 .8M200 84l-2.2 2.2M200.8 83.4l-.5 .3M201.2 83.2a1.88 1.88 0 0 1 2.2 .7M203.8 84.2l.3 .3M204.5 84.8l.1 .2a2.26 2.26 0 0 0 2.1 .6M207.6 85.3l-.5 .2M210.5 83.2l-2.5 1.9"/>
</g>
<g fill="none" stroke="#000" stroke-width=".25">
<path d="M41.2 59.4h6.3M41.2 44.3v39.2M43.3 43.7l-2.1 2.2M45.2 45.3l-4 4M46.1 58.1l-1.3 1.3M46.8 58.2a.77 .77 0 0 1 .7 .8M47.5 59v11.2M47.8 57.1v15M47.9 46l-6.7 6.8M48.1 56.7l-.3 .4h-2.3v1l1.3 .1M48.1 56.1l-1 1M48.1 52.6l-6.7 6.8"/>
<path d="M48.1 49.2l-6.9 7M48.1 45.9v39.3M200.3 44.5v39.3M200.3 59.6h6.3M202.5 44l-2.2 2.1M203.9 58.3v5.1M203.9 58.1l.7 .6M204.2 57.8a.41 .41 0 0 0-.3 .5 .41 .41 0 0 0 .4 .4M204.3 57.8l1.1 1M204.4 45.5l-4.1 4.1M204.6 57.8l-.6 .7M204.9 57.7l1.4 1.1"/>
<path d="M205.2 58.4l-1.3 1.2M205.3 57.6l-.9 1.1M205.5 57.6l1.8 1.5M205.5 57.6l-1.3 .2M205.5 57.6h.6l3.2 .3v1.2h-2.7h10.9M206 57.5l-1 1.2M206.2 57.6l1.8 1.5M206.6 59.3l.5 .5M206.6 57.6l-1 1.2M206.6 59.5l.1 .2 .3 .1M206.9 57.3v15M207 59.8h10.5a.69 .69 0 0 1 .8 .8v1a.69 .69 0 0 0 .7 .8"/>
<path d="M207 59.8v3.6M207 46.3l-6.7 6.7M207.1 57.7l1.7 1.4M207.2 57.7l-1 1.1M207.3 56.3l-1 1M207.3 52.9l-6.8 6.7M207.3 56.9l-.4 .4h-2.2v1l1.2 .1a.77 .77 0 0 1 .7 .8M207.3 46.2v39.2M207.3 49.4l-7 7M207.4 59.1l.8 .7M207.8 57.7l-1.1 1.4M208 57.7l1.3 1.2-.1 .2"/>
<path d="M208.4 57.8l-1.1 1.3M208.4 59.1l.8 .7M208.8 57.8l.5 .5M208.9 57.8l-1 1.3M209.3 58.1l-.7 1M209.5 59.1l.7 .7M210.5 59.1l.8 .7M210.9 58.4l1.4 1.4M210.9 59.1v-1.2h7.4a2.3 2.3 0 0 1 1.6 1.2M211.4 57.9l1.9 1.9M212.4 57.9l1.9 1.9M213.4 57.9l2 1.9"/>
<path d="M214.5 57.9l1.9 1.9M215.5 57.9l1.9 1.9M216.5 57.9l1 1M217.5 57.9v1.2M217.5 59.1a1.47 1.47 0 0 1 1.5 1.8l.2 .4 .2 .2 .4 .1h10.5M217.7 59.1l1.3 1.3M218 59.1l.7 .2 .7 1.2M218.1 57.9v1.2M220 59.1l.5 .8M220.5 59.9l.4 .4 .6 .2h8.8v5.9M41.2 69.7h6.3M41.3 69.7l-.1 .2"/>
<path d="M44.8 69.7l-3.6 3.6M45.9 72.1l-4.7 4.7M47.4 70.5l-.3 .4M47.5 70.2a.78 .78 0 0 1-.7 .8l-1.3 .1v1h2.3l.3 .4M48.1 76.6l-6.6 6.7M48.1 73.2l-6.9 7M200.3 70h6.3M200.5 70l-.2 .1M200.8 64.4l1.9 1.6M201.2 63.6h8.6M201.2 66h8.6v.2M201.4 63.4h10.8v-.3l.8-.6 12.7-.1v4.8l-12.7-.1-.8-.6v-.3h-10.8l-.6-.6v-1.6z"/>
<path d="M201.4 63.6l2.8 2.4M202.2 63.6l-1.4 1.7M202.9 63.6l2.8 2.4M203.4 63.6l-1.9 2.4M203.9 66.2v5.2M203.9 71.4l.4 .4M203.9 70l-3.6 3.6M204.1 71l1.2 1M204.2 71.8l1.9 .3M204.3 71a.41 .41 0 0 0-.4 .4 .41 .41 0 0 0 .3 .4M204.3 71l-.4 .4M204.3 63.4v-4.7l2.3 .2v11.8l-2.3 .3"/>
<path d="M204.3 66.2v4.8M204.4 63.6l2.8 2.4M204.5 66l.2 .2v-.2M204.7 63.6v-.2l-.2 .2M204.7 63.6l-1.9 2.4M204.8 70.9l1.4 1.2M205 70.9l-.8 .9M205 72.3l-4.7 4.7M205.5 70.8l1.3 1.2M205.6 70.8l-.8 1.1M205.9 63.6l2.8 2.4M206 63.6l-2 2.4"/>
<path d="M206.1 70.8l1.4 1.1M206.3 70.8l-1 1.2M206.5 70.8l-.3 .3M206.6 70.4a.74 .74 0 0 1-.7 .8l-1.2 .1v1h2.2l.4 .4M206.6 70.5l1.6 1.3M206.8 69.8l.8 .7M207 69.8l-.3 .1-.1 .3M207 66.2v3.6M207.1 70.5l-1.2 1.6M207.2 63.6l-1.9 2.4M207.3 73.4l-7 7M207.3 76.9l-6.7 6.6"/>
<path d="M207.4 70.5l1.4 1.3M207.4 63.6l3 2.6M207.8 70.5l-1.2 1.5M207.8 69.8l.8 .7M208.1 70.5l1.2 1M208.4 70.5l-1.2 1.4M208.5 63.6l-1.9 2.4M208.8 69.8l.8 .7M208.9 70.5l.4 .4M208.9 63.6l3.1 2.6M209 70.5l-1.1 1.4M209.3 71l-.7 .8"/>
<path d="M209.8 63.6l-2 2.4M209.8 63.4v.2M209.9 69.8l.8 .7M209.9 63.4l-.1 .2M210.2 63.4l4.4 3.7M210.9 69.8l.8 .7M211.2 63.4l-2.1 2.6M211.7 63.4l4.4 3.7M211.9 69.8l.8 .7M212.2 66.4l.9 .7M212.5 62.8l5.1 4.3M213 69.8l.7 .7"/>
<path d="M213.3 62.5l-3.1 3.7M213.6 62.5l5.7 4.7M214 69.8l.8 .7M214.6 62.5l-3.1 3.7M215 69.8l.8 .7M215.1 62.5l5.6 4.6M215.8 62.5l-3.5 4.1M216.1 69.8l.7 .7M216.6 62.5l5.6 4.6M217.1 69.8l.7 .7M217.1 62.5l-3.9 4.6M218 69.6l.6 .6"/>
<path d="M218.1 62.5l5.6 4.6M218.3 68.9l.7 .7M218.3 61.7l.7 .7M218.3 67.9l.7 .7M218.3 60.7l1.7 1.7M218.3 62l.2 .4M218.4 62.5l-4 4.6M218.7 67.3l.8 .8M219 67.2a.7 .7 0 0 0-.7 .8v1.2a.67 .67 0 0 1-.8 .6h-10.5M219.4 62.4l.1 .1h5.3v4.6l-5.4 .1M219.5 60.5l.2 .2a2.26 2.26 0 0 0 1.8 .9M219.6 62.5l-3.9 4.6"/>
<path d="M219.6 62.5l5.2 4.3M219.7 67.2l.7 .8M220.1 62.4l.1 .1M220.2 67.2h-.1M220.2 61.6l.8 .8M220.7 67.2l.8 .8M220.9 62.5l-3.9 4.6M221.2 61.6h1.8M221.2 62.5l4.5 3.8M221.3 61.7l.7 .7M221.7 67.2l.8 .8M222.2 62.5l-3.9 4.6"/>
<path d="M222.4 61.7l.7 .7M222.7 62.5l3 2.5M222.7 67.2l.8 .8M223.3 61.6l.8 .8M223.4 62.5l-3.9 4.6M223.4 60.5v1.1M223.8 67.2l.7 .8M224 61.3l1.1 1.1M224 60.5v1.1M224.2 62.5l.6 .5M224.2 60.5l1.8 1.7M224.3 67.1l-.1 .1"/>
<path d="M224.7 62.5l-3.9 4.6M224.7 62.9l1 .9M224.7 66.7l.6 .5M224.7 62.4v4.8M224.8 62.4l-.1 .1M224.8 66.9l-.2 .2M224.8 65.4l-1.5 1.7M224.8 63.9l-2.8 3.2M224.8 67.2l.8 .8M225.3 60.5l.7 .7M225.6 62.4l.1 .1M225.7 67.2l.2 .1 .1 .2"/>
<path d="M225.7 62.8l-1 1.2M225.7 64.3l-1 1.2M225.7 65.8l-1 1.2M225.7 63.6h.3M225.7 65.2h3.8v1h-3.8M225.8 68h.1M226 62.1l-.1 .2-.2 .1M226 60.6v.9M226 66.2v1.8h-6.2a.81 .81 0 0 0-.8 1 1.41 1.41 0 0 1-1.5 1.5h-10.9h2.7v1.2l-3.2 .4M226 60.5v4.7M226 62.4h4.3M226 63.6h4.3"/>
<path d="M226 67.8h2.5M226.4 66.3h10.8v1.8h-10.8zM226.4 66.3h.1M226.8 60.5v1.1M228.4 66.2l.1 .3M228.5 66.5v1.8l.2 .2M228.5 67.6h.8M229.2 66.2l.1 2.1-.2 .2h-2.6l-.4-.2-.3-.3M229.3 67.8h.5M229.5 65.6h.8M229.5 65.8h.8M229.5 60.5v1.1"/>
<path d="M229.7 68l-.2 .3-.4 .2M230.2 66.7l-.5 1.3M230.3 66.4l-.1 .3M48.1 80.1l-3.7 3.7M48.1 83.5l-1.7 1.8M207.3 80.3l-3.7 3.7M207.3 83.7l-1.8 1.8"/>
</g>
<g fill="#4b4b4b">
<path d="M34.7 57.1l.2 2.2-.7-.1z"/>
<path d="M34.2 69.9h.7l-.2 2.1z"/>
</g>
<path d="M47.2 69.6l-.5 .6M58.8 65.3h-8.4l-1.9 2.6" fill="none" stroke="#4b4b4b" stroke-width=".15"/>
<path d="M48.2 67.6l.6 .5-1.6 1.5z" fill="#4b4b4b"/>
<path d="M47.3 58.4l-.6 .6M59.7 54.4h-8.4l-2.5 2.5M46.4 69.5l.4-.1 .3 .2" fill="none" stroke="#4b4b4b" stroke-width=".15"/>
<path d="M48.5 56.7l.5 .5-1.7 1.2z" fill="#4b4b4b"/>
<path d="M190.9 57.5l13 1.1M190.9 57.1l13 1.2M191.5 59.7l-.3 2.4h-12.6M191.7 57.2v.4M192.1 52.9l-.2 2.2" fill="none" stroke="#4b4b4b" stroke-width=".15"/>
<g fill="#4b4b4b">
<path d="M191.5 55l.7 .1-.5 2.1z"/>
<path d="M191.7 57.6l.1 2.1-.7-.1z"/>
</g>
<path d="M178.8 67.8h12.7l.2 2.1M191.9 72v.4M192.1 74.5l.2 2.2M203.9 71l-12.8 1.1M203.9 71.4l-12.8 1.1" fill="none" stroke="#4b4b4b" stroke-width=".15"/>
<g fill="#4b4b4b">
<path d="M191.9 72.4l.5 2.1-.7 .1z"/>
<path d="M191.3 69.9h.7l-.1 2.1z"/>
</g>
<path d="M203.9 39.9v17.6M204.7 39.9v16.6M185.6 40.7h16.2M203.9 40.7h.8M206.8 40.7h2.1" fill="none" stroke="#4b4b4b" stroke-width=".15"/>
<g fill="#4b4b4b">
<path d="M204.7 40.7l2.1-.3v.7z"/>
<path d="M201.8 40.4l2.1 .3-2.1 .4z"/>
</g>
<g fill="none" stroke="#000" stroke-width=".25">
<path d="M200.9 119.2v15.7M203.1 118.7l-2.2 2.2M200.9 134.4h6.4M201.5 139.1l1.8 1.6M202.1 138.3l2.7 2.4M202.8 138.3l-1.3 1.7M203.6 138.3l2.7 2.4M204.1 138.3l-2 2.4M204.6 132.9l.6 .5M204.6 133v1.9M204.9 132.5l1.2 1M204.9 134.9v-1.5l2.4 .2v1.3"/>
<path d="M205 120.2l-4.1 4.1M205.1 138.3l2.8 2.4M205.2 138.3l.1-.1v.1M205.2 132.5l-.6 .7M205.4 138.3l-2 2.4M205.6 132.4l1.3 1.1M205.9 133.1l-1.3 1.3M206 132.3l-.9 1.1M206.1 132.3l1.8 1.5M206.6 138.3l2.8 2.4M206.6 138.3l-1.9 2.4M206.7 132.2l-1 1.2"/>
<path d="M206.8 132.2l3.2 .4v1.2h-2.7h10.8M206.8 132.3l-1.9 .2a.41 .41 0 0 0-.3 .5 .41 .41 0 0 0 .3 .4M206.9 132.3l1.8 1.5M207.3 134l.5 .6M207.3 132.3l-1 1.2M207.3 134.2l.1 .2 .3 .1M207.5 132v2.9M207.7 134.9v-.3h10.4a.69 .69 0 0 1 .8 .7 1.86 1.86 0 0 0 .2 1.6l.6 .2M207.7 121l-6.8 6.7M207.8 132.4l1.6 1.4M207.9 132.4l-1 1.1M207.9 138.3l-1.9 2.4"/>
<path d="M207.9 131l-1 1M207.9 127.6l-6.7 6.8M207.9 131.6l-.4 .4h-2.2v1l1.3 .1a.77 .77 0 0 1 .6 .8M207.9 120.9v14M207.9 124.2l-7 6.9M208.1 133.8l.7 .8M208.1 138.3l3 2.6M208.4 132.4l-1.1 1.4M208.6 132.5l1.4 1.1-.1 .2M209 132.5l-1.1 1.3M209.1 133.8l.8 .8M209.2 138.3l-2 2.4"/>
<path d="M209.5 132.6l.5 .4M209.6 132.6l-1 1.2M209.6 138.3l3 2.6M210 132.9l-.8 .9M210.1 133.8l.8 .8M210.4 138.2v.1h-8.6M210.6 138.2l-2.1 2.5M210.9 138.2l4.4 3.6M211.1 133.8l.8 .8M211.5 133.1l1.4 1.5M211.5 133.8v-1.2h7.4a2.3 2.3 0 0 1 1.7 1.2M211.9 138.2l-2.2 2.5"/>
<path d="M212 132.6l2 2M212.4 138.2l4.4 3.6M213.1 132.6l1.9 2M213.2 137.6l5.1 4.2M213.9 137.2l-3.1 3.7M214.1 132.6l1.9 2M214.3 137.2l5.6 4.7M215.1 132.6l1.9 2M215.2 137.2l-3.1 3.7M215.8 137.2l5.5 4.6M216.1 132.6l2 2M216.5 137.2l-3.5 4.2"/>
<path d="M217.2 132.6l.9 1M217.3 137.2l5.5 4.6M217.7 137.2l-3.9 4.6M218.1 132.6v1.2M218.1 133.8a1.46 1.46 0 0 1 1.6 1.8l.1 .4 .2 .2 .5 .1M218.3 133.8l1.4 1.3M218.6 133.8l.6 .1 .4 .5M218.7 132.6v1.2M218.8 137.2l5.5 4.6M218.9 136.4l.7 .7M218.9 135.4l1.7 1.7M219 136.7l.2 .4"/>
<path d="M219 137.2l-3.9 4.6M219.2 137.1h.1M219.2 137.1h7.2M219.2 137.1l-5.5 .1-.8 .6v.4h-10.9l-.5 .5v1.6l.5 .6h10.9v.4l.8 .5h5.4l.1 .1M219.6 134.4l.5 .8M220.1 137.1l5.3 .1v4.6h-5.3v.1M220.1 135.2l.2 .2a2.26 2.26 0 0 0 1.8 .9M220.5 136.3h10.4M220.6 133.8l.5 .8M220.8 137.1l.1 .1M220.9 136.3l.8 .8M221.1 134.6l.5 .4 .5 .2h8.8v5.9l-.5 1.6"/>
<path d="M221.5 137.2l-3.9 4.6M221.8 136.3h1.8M221.8 137.2l3.6 3M222 136.4l.7 .7M222.8 137.2l-3.9 4.6M223 136.4l.7 .7M223.3 137.2l3.1 2.6M224 136.3l.8 .8M224.1 137.2l-3.9 4.6M224.1 135.2v1.1M224.7 136l1.1 1.1M224.7 135.2v1.1"/>
<path d="M224.8 137.2l.6 .5M224.9 135.2l1.7 1.7M225.3 137.2l-3.9 4.6M225.4 137.6l1 .9M225.4 137.1v4.8M225.4 137.1v.1M225.4 138.6l-2.7 3.2M225.9 135.2l.8 .7M226.2 137.1l.2 .1M226.4 137.5l-1 1.2M226.4 139l-1 1.2M226.4 137.1v4.8"/>
<path d="M226.4 138.3h.3M226.4 139.9h3.7v1h-3.7M226.7 136.8l-.1 .2-.2 .1M226.7 135.3v.9M226.7 138.3h4.2M226.7 135.2v4.7M226.7 137.1h4.2M227.4 135.2v1.1M230.2 135.2v1.1M200.9 144.3v14.2M200.9 144.7h6.4M201.1 144.7l-.2 .2"/>
<path d="M201.8 140.7h8.6v.2M204.6 146.1l.4 .4M204.6 144.3v1.8M204.6 144.7l-3.7 3.6M204.8 145.7l1.2 1M204.9 146.5l1.9 .2M204.9 145.7a.41 .41 0 0 0-.3 .4 .41 .41 0 0 0 .3 .4M204.9 145.7l-.3 .4M204.9 144.3v1.4M205.2 140.7l.1 .2v-.2M205.4 145.6l1.4 1.2M205.6 145.6l-.7 .9"/>
<path d="M205.7 147l-4.8 4.7M206.1 145.6l1.4 1.1M206.3 145.5l-.9 1.1M206.8 145.5l1.4 1.1M207 145.5l-1 1.2M207.2 145.5l-.4 .3M207.2 145.1a.74 .74 0 0 1-.6 .8l-1.3 .1v1h2.2l.4 .4M207.3 145.3l1.5 1.3M207.3 144.3v1.2l-2.4 .2M207.5 144.5l.7 .8M207.5 144.3v2.7M207.7 144.3v.2"/>
<path d="M207.7 144.5l-.3 .1-.1 .3M207.8 145.3l-1.3 1.5M207.9 148.2l-7 7M207.9 151.6l-6.6 6.6M207.9 144.3v15.8M207.9 155l-3.7 3.7M207.9 158.5l-1.8 1.7M208 145.3l1.5 1.2M208.4 145.3l-1.2 1.4M208.5 144.5l.7 .8M208.8 145.3l1.2 1M209.1 145.3l-1.2 1.4"/>
<path d="M209.5 144.5l.8 .8M209.5 145.3l.5 .3M209.7 145.3l-1.1 1.3M210 145.7l-.7 .8M210.5 144.5l.8 .8M211.6 144.5l.7 .8M212.6 144.5l.8 .8M212.9 141.1l.9 .7M213.6 144.5l.8 .8M214.6 144.5l.8 .8M215.7 144.5l.8 .8M216.7 144.5l.8 .8"/>
<path d="M217.7 144.5l.8 .7M218.6 144.4l.6 .5M218.9 143.6l.7 .7M218.9 142.6l.8 .8M219.3 142l.8 .8M219.7 141.9a.69 .69 0 0 0-.8 .8v1a.69 .69 0 0 1-.8 .8h-10.4M220.3 141.9l.8 .8M220.7 141.9h3.2M220.8 141.9h.1M221.3 141.9l.8 .8M222.4 141.9l.7 .8M223.4 141.9l.8 .8"/>
<path d="M224.4 141.9l.8 .8M224.9 141.8l-.1 .1M225.4 140.2l1 .8M225.4 141.4l.5 .5M225.4 141.6l-.2 .2M225.4 140.1l-1.4 1.7M225.4 141.5l-5.1-4.3-3.9 4.6M225.5 141.9l.7 .8M226.4 141.9l.2 .1 .1 .2M226.4 140.5l-1 1.2M226.4 141.9h-7.2M226.5 142.7l.3 .4 .4 .1"/>
<path d="M226.7 140.9v1.8h-6.2a.81 .81 0 0 0-.8 1 1.41 1.41 0 0 1-1.6 1.6h-10.8h2.7v1.1l-3.2 .4M226.7 142.5h2.5M227.1 141h10.8v1.8h-10.8zM227.1 141h.1M229 140.9l.2 .3v1.8l.2 .2M229.2 142.3h.8M229.9 140.9l.1 2.1-.2 .2h-2.6M230 142.5h.4M230.1 140.3h.8M230.1 140.5h.8M230.3 142.7l-.2 .3-.3 .2"/>
</g>
<g fill="none" stroke="#4b4b4b" stroke-width=".15">
<path d="M123.7 60l-2.6 3.1M137.5 53.6h-8.3l-4.1 4.7M200.6 119.5l-2.1 2.2M201.4 118.9l-.4 .3M201.9 118.7a1.89 1.89 0 0 1 2.2 .6M204.4 119.6l.4 .4M211.1 118.7l-2.5 1.8M205.1 120.3l.2 .2a2.26 2.26 0 0 0 2 .6M208.2 120.8l-.4 .1M200.6 158.7l-2.1 2.2M201.4 158.2l-.4 .2M201.9 158a1.89 1.89 0 0 1 2.2 .6"/>
<path d="M204.4 158.9l.4 .3M205.1 159.6l.2 .1a2.16 2.16 0 0 0 2 .6M211.1 157.9l-2.5 1.9M208.2 160l-.4 .2"/>
</g>
<path d="M124.8 58.1l.6 .5-1.7 1.4z" fill="#4b4b4b"/>
<path d="M121.1 65.2l4.2 3.4M127 70l3.3 2.7h8.4" fill="none" stroke="#4b4b4b" stroke-width=".15"/>
<path d="M125.3 68.6l1.9 1.1-.4 .6z" fill="#4b4b4b"/>
<path d="M139.7 58.3h-8.4l-2.5 1.2M126.9 60.4l-5.8 2.7" fill="none" stroke="#4b4b4b" stroke-width=".15"/>
<path d="M126.9 60.4l1.8-1.3 .3 .7z" fill="#4b4b4b"/>
<text font-size="4" x="231.6" y="197.3">C</text>
<text font-size="3.7" fill="#4b4b4b" x="166.8" y="146.1" transform="rotate(-90 166.8 146.1)">6.5Max.</text>
<g font-size="3.3">
<text x="174.4" y="93.2">Gasket compression between panel and shell</text>
<text x="65.6" y="124">Recommended Panel Spec</text>
<text x="184.5" y="167">Plug and Receptacle Mating View</text>
</g>
<g font-size="3" fill="#4b4b4b">
<text x="52" y="33">1.80 ref.</text>
<text x="52.4" y="41.7">0.50±0.03</text>
<text x="53.1" y="37.3">0.67±0.03</text>
<text x="186.3" y="39.9">0.20 min.</text>
<text x="51.9" y="53.6">R0.20</text>
<text x="102.2" y="51">8.44±0.03</text>
<text x="129.7" y="52.8">R1.05</text>
<text x="84.2" y="56.2" transform="rotate(-90 84.2 56.2)">2.66±0.03</text>
<text x="131.8" y="57.5">R1.65</text>
<text x="51" y="64.5">R0.20</text>
<text x="178.5" y="61.3">0.10 min.</text>
<text x="33.6" y="66.9" transform="rotate(-90 33.6 66.9)">10°</text>
<text x="130.9" y="71.9">R1.39</text>
<text x="178.7" y="67">0.10 min.</text>
<text x="60.8" y="87.1" transform="rotate(-90 60.8 87.1)">3.35±0.03</text>
<text x="67.1" y="88.1" transform="rotate(-90 67.1 88.1)">3.86±0.03</text>
<text x="108.2" y="85.2">10°</text>
<text x="102.2" y="90.7">R0.20</text>
<text x="113" y="90.5">R0.20</text>
<text x="104.4" y="104.5">9.14±0.03</text>
<text x="104.9" y="108.5">9.64±0.03</text>
<text x="202.2" y="110.4">6.65</text>
<text x="179.6" y="116.6">2.2 ref.</text>
</g>
<text font-size="3" x="265.1" y="194.3">www.gct.co</text>
<g font-size="2.7">
<text x="5.9" y="20.2">H</text>
<text x="5.8" y="44.4">G</text>
<text x="6" y="68.6">F</text>
<text x="6" y="92.9">E</text>
<text x="5.9" y="117.1">D</text>
<text x="5.9" y="141.3">C</text>
<text x="186.6" y="141.9" transform="rotate(-90 186.6 141.9)">Plug</text>
<text x="6" y="165.5">B</text>
<text x="6" y="189.8">A</text>
<text x="24.7" y="204.1">1</text>
<text x="59.5" y="204.1">2</text>
<text x="94.2" y="204.1">3</text>
<text x="129" y="204">4</text>
<text x="163.8" y="204">5</text>
<text x="198.6" y="204.1">6</text>
<text x="233.3" y="204.1">7</text>
<text x="268.1" y="204.1">8</text>
</g>
<g font-size="2.4">
<text x="196.9" y="185.2">Type C Receptacle For USB2.0, SMT Type, Mid-Mount</text>
<text x="196.8" y="188">Horizontal, IP67, 16 Pin</text>
</g>
<g font-size="2">
<text x="164.9" y="184.2">USB4720</text>
<text x="165" y="189.4">26th October 2023</text>
</g>
<g font-size="1.7">
<text x="164.6" y="181.6">Part Number</text>
<text x="196.9" y="181.4">Product Description</text>
<text x="164.6" y="186.6">Drawing Date</text>
<text x="166.6" y="191.8">By</text>
<text x="176.7" y="192">CC</text>
<text x="185.3" y="191.8">Tolerances</text>
<text x="165.4" y="195.6">Detail</text>
<text x="174.8" y="196.6">Release</text>
<text x="174.8" y="194.7">Drawing</text>
<text x="185.8" y="196.5">X.X ± 0.20</text>
<text x="207.2" y="194.4">Metric (mm)</text>
<text x="209.6" y="192.4">Units:</text>
<text x="164.3" y="199">Revision</text>
<text x="165.7" y="201.3">Date</text>
<text x="174.5" y="201.3">26/10/23</text>
<text x="177.3" y="199.1">A</text>
<text x="184.6" y="200.5">X.XXX ± 0.10</text>
<text x="185.2" y="198.5">X.XX ± 0.15</text>
<text x="200.4" y="198.5">-</text>
<text x="261.5" y="198.8">Not to</text>
<text x="261.6" y="200.8">Scale</text>
<text x="269.6" y="198.8">Drawn By</text>
<text x="272.1" y="200.8">CC</text>
<text x="280" y="198.8">Sheet No.</text>
<text x="282.5" y="200.8">2/3</text>
</g>
<g font-size="1.5">
<text x="236.2" y="193.9">copyright of Global Connector</text>
<text x="236.3" y="192.1">This drawing is confidential and</text>
<text x="236.3" y="195.7">Technology, Ltd (GCT).</text>
<text x="236.3" y="197.4">This drawing must not be copied</text>
<text x="236.2" y="201">consent. E &amp; OE</text>
<text x="236.3" y="199.2">or disclosed without written</text>
</g>
<g font-size="1.4">
<text x="193.9" y="191.8">(Except as Noted)</text>
<text x="187.8" y="193.4">Length</text>
<text x="199.1" y="193.4">Angle</text>
</g>
<text font-size="1" x="207.2" y="200.8">3rd Angle Projection</text>
</svg>
